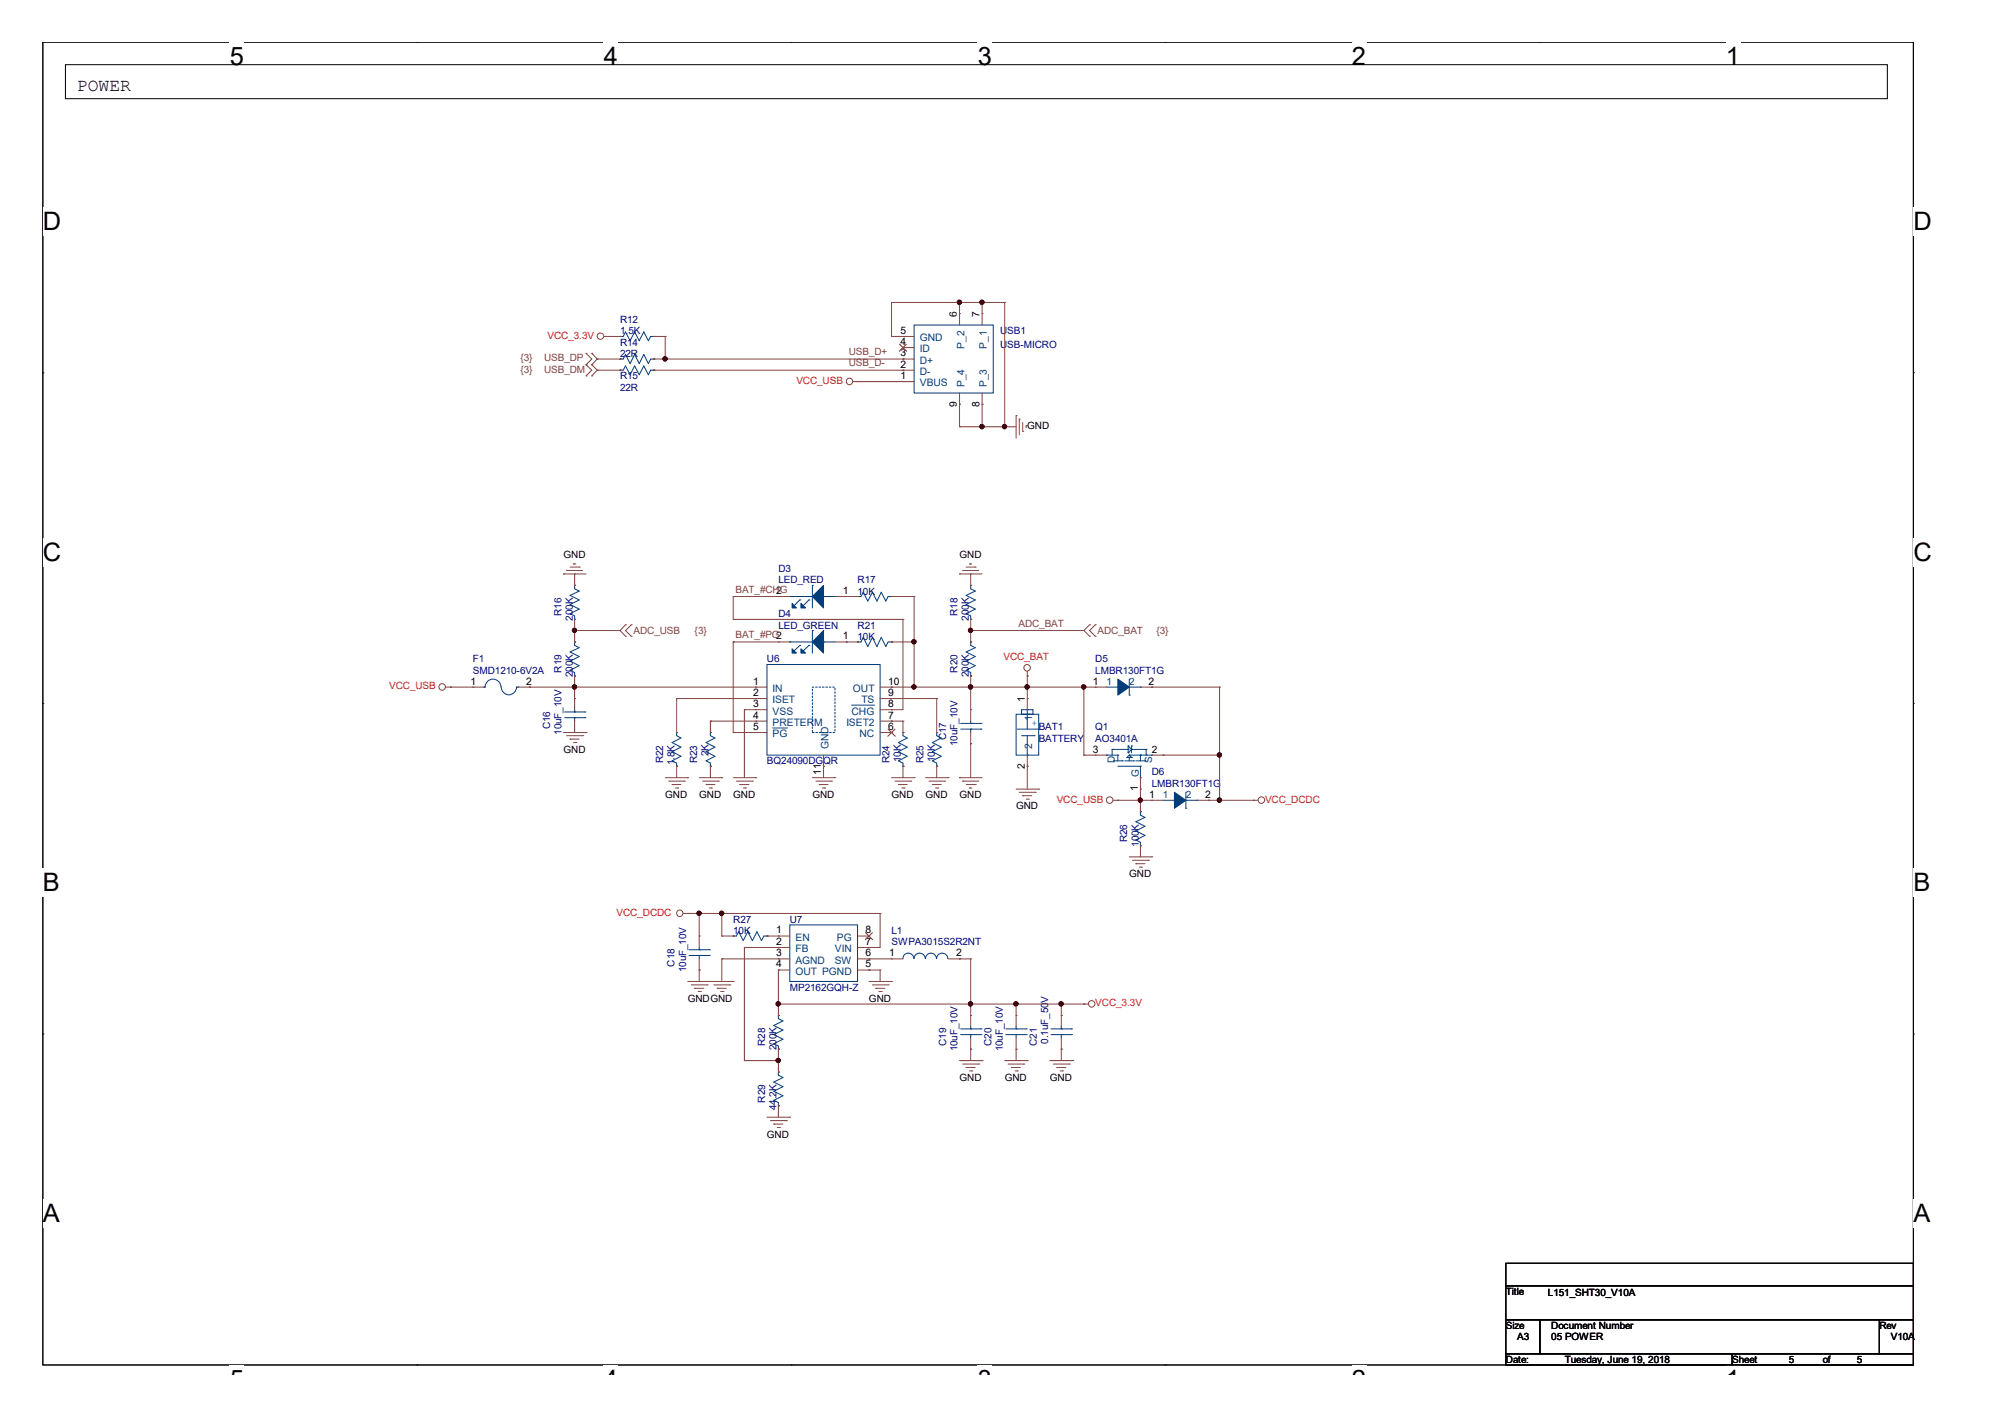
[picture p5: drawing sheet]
<svg xmlns="http://www.w3.org/2000/svg" width="297mm" height="210mm" viewBox="0 0 297 210" stroke-linecap="round" stroke-linejoin="round" font-family="sans-serif">
<path d="M6.3 6.2h277.2v196h-277.2z" fill="none" stroke="#000" stroke-width=".15"/>
<g fill="#fff">
<path d="M34 6.2h2.2v4.3h-2.2z"/>
<path d="M34 202.2h2.2v1.4h-2.2z"/>
</g>
<path d="M61.8 6.2h.1M61.8 202.2h.1" fill="none" stroke="#000" stroke-width=".15"/>
<g fill="#fff">
<path d="M89.5 6.2h2.1v4.3h-2.1z"/>
<path d="M89.5 202.2h2.1v1.4h-2.1z"/>
</g>
<path d="M117.2 6.2h.1M117.2 202.2h.1" fill="none" stroke="#000" stroke-width=".15"/>
<g fill="#fff">
<path d="M144.9 6.2h2.1v4.3h-2.1z"/>
<path d="M144.9 202.2h2.1v1.4h-2.1z"/>
</g>
<path d="M172.6 6.2h.1M172.6 202.2h.1" fill="none" stroke="#000" stroke-width=".15"/>
<g fill="#fff">
<path d="M200.3 6.2h2.1v4.3h-2.1z"/>
<path d="M200.3 202.2h2.1v1.4h-2.1z"/>
</g>
<path d="M228 6.2h.1M228 202.2h.1" fill="none" stroke="#000" stroke-width=".15"/>
<g fill="#fff">
<path d="M255.7 6.2h2.1v4.3h-2.1z"/>
<path d="M255.7 202.2h2.1v1.4h-2.1z"/>
<path d="M6.3 30.7h2.8v4.2h-2.8z"/>
<path d="M283.5 30.7h2.7v4.2h-2.7z"/>
<path d="M6.3 79.7h2.8v4.2h-2.8z"/>
<path d="M283.5 79.7h2.7v4.2h-2.7z"/>
</g>
<path d="M6.3 55.2h.1M283.5 55.2h.1" fill="none" stroke="#000" stroke-width=".15"/>
<g fill="#fff">
<path d="M6.3 128.7h2.6v4.2h-2.6z"/>
<path d="M283.5 128.7h2.5v4.2h-2.5z"/>
</g>
<path d="M6.3 104.2h.1M283.5 104.2h.1" fill="none" stroke="#000" stroke-width=".15"/>
<g fill="#fff">
<path d="M6.3 177.6h2.6v4.3h-2.6z"/>
<path d="M283.5 177.6h2.5v4.3h-2.5z"/>
</g>
<path d="M9.7 9.6h269.9v5h-269.9zM6.3 153.2h.1M283.5 153.2h.1M223.1 187.1h60.4v3.4h-60.4zM223.1 190.5h60.4v5h-60.4zM223.1 195.5h5v5h-5zM228.1 195.5h50.3v5h-50.3zM278.4 195.5h5.1v5h-5.1zM223.1 200.5h33.5v1.7h-33.5zM256.6 200.5h26.9v1.7h-26.9z" fill="none" stroke="#000" stroke-width=".15"/>
<g fill="none" stroke="#804040" stroke-width=".15">
<path d="M86.8 52.3h.1M86.8 54h.1M86.8 55.7h.1M86.8 52.3l.9 .9-.9 .8M86.8 54l.9 .8-.9 .9M87.7 54h.1M87.7 52.3h.1M87.7 55.7h.1M87.7 52.3l.8 .9M87.7 54l.8 .8M88.5 53.2h.1M88.5 54.8h.1"/>
<path d="M88.5 53.2l-.8 .8M88.5 54.8l-.8 .9M88.5 54.8h3.4M88.5 53.2h3.4M89.5 49.8h2.4M90.2 49.8h.1M91.9 54.8h.1M91.9 49.8h.1M91.9 53.2h.1M96.9 54.8h.1M96.9 49.8h.1M96.9 53.2h.1"/>
<path d="M96.9 49.8h1.7M96.9 54.8h38.5M96.9 53.2h38.5M98.6 49.8h.1M98.6 49.8v3.4M126.4 56.5h9M127 56.5h.1M132.1 49.8h.1M132.1 49.8h3.3M133.8 56.5h.1M133.8 54.8h.1M133.8 53.2h.1"/>
<path d="M133.8 51.5h.1M133.8 49.8h.1M133.8 51.5h1.6M142.2 46.5h.1M142.2 59.9h.1M142.2 44.8h.1M142.2 44.8v3.3M142.2 58.2v5M145.5 46.5h.1M145.5 59.9h.1M145.5 44.8h.1M145.5 44.8v3.3"/>
<path d="M145.5 58.2v5M148.8 44.8h.1M148.8 44.8h-16.7v5M148.8 44.8v18.4M142.2 63.2h.1M142.2 63.2h8.3M145.5 63.2h.1M148.8 63.2h.1M150.5 61.6h.1M150.5 61.6v3.3M151 62.1h.1M151 62.1v2.3"/>
<path d="M151.5 63.9h.1M151.5 62.6v1.3M152 63h.1M152 63v.4M83.5 85h.1M83.5 85h3.3M83.9 84.5h.1M83.9 84.5h2.4M84.5 84h1.3M85 83.5h.1M85 83.5h.3M85.1 86.7h.1"/>
<path d="M85.1 91.8h.1M85.1 95.1h.1M85.1 93.4h.1M85.1 85h.1M85.1 85v1.7M85.1 91.8v3.3M85.1 93.4h6.8M85.8 84h.1M91.9 93.4l.8 .8M92.7 92.6h.1M92.7 94.2h.1M92.7 92.6l-.8 .8"/>
<path d="M93.5 94.2h.1M93.5 92.6h.1M93.5 92.6l-.8 .8 .8 .8M108.6 88.4h.1M108.6 91.8h.1M108.6 95.1h.1M108.6 95.1h8.4M108.6 88.4h8.4M108.6 88.4v3.4M108.6 95.1v13.4M108.6 91.8h25.2M115.3 95.1h.1"/>
<path d="M115.3 88.4h.1M123.7 95.1h3.3M123.7 88.4h3.3M125.4 95.1h.1M125.4 88.4h.1M127 95.1h.1M127 88.4h.1M132.1 95.1h.1M132.1 88.4h.1M132.1 95.1h3.3M132.1 88.4h3.3M133.8 91.8h.1"/>
<path d="M133.8 91.8v13.3h-3.4M135.4 88.4h.1M135.4 95.1h.1M135.4 88.4v13.4M142.2 85h.1M142.2 85h3.3M142.6 84.5h.1M142.6 84.5h2.4M143.1 84h1.4M143.6 83.5h.1M143.6 83.5h.4M143.8 95.1h.1"/>
<path d="M143.8 86.7h.1M143.8 91.8h.1M143.8 93.4h.1M143.8 85h.1M143.8 85v1.7M143.8 91.8v3.3M143.8 93.4h16.8M144.5 84h.1M152.2 99.5v5.6M160.6 93.4l.8 .8M161.4 92.6h.1M161.4 94.2h.1"/>
<path d="M161.4 92.6l-.8 .8M162.3 94.2h.1M162.3 92.6h.1M162.3 92.6l-.9 .8 .9 .8M66 101.8h5.7M66.7 101.8h.1M70.1 101.8h.1M76.8 101.8h36.8M78.4 101.8h.1M83.5 108.5h3.3M83.9 109h2.4M84.5 109.5h.1"/>
<path d="M84.5 109.5h1.3M85 110h.3M85.1 103.5h.1M85.1 108.5h.1M85.1 100.1h.1M85.1 101.8h.1M85.1 100.1v5M85.1 106.8v1.7M85.3 110h.1M86.3 109h.1M86.8 108.5h.1M98.6 115.2h3.3"/>
<path d="M99.1 115.7h2.3M99.6 116.2h.1M99.6 116.2h1.3M100.1 116.7h.3M100.2 108.5h.1M100.2 113.5h.1M100.2 103.5h.1M100.2 103.5h13.4M100.2 103.5v5M100.2 113.5v1.7M100.4 116.7h.1M101.4 115.7h.1"/>
<path d="M101.9 115.2h.1M103.6 115.2h3.3M104.1 115.7h2.3M104.6 116.2h.1M104.6 116.2h1.3M105.1 116.7h.3M105.2 108.5h.1M105.2 113.5h.1M105.2 106.8h.1M105.2 106.8h8.4M105.2 106.8v1.7M105.2 113.5v1.7"/>
<path d="M105.4 116.7h.1M106.4 115.7h.1M106.9 115.2h.1M108.6 108.5h.1M108.6 108.5h5M108.6 115.2h3.4M109.1 115.7h2.4M109.6 116.2h.1M109.6 116.2h1.4M110.1 116.7h.3M110.3 105.1h.1M110.3 105.1h3.3"/>
<path d="M110.3 105.1v10.1M110.4 116.7h.1M111.5 115.7h.1M112 115.2h.1M112 101.8h.1M112 103.5h.1M112 105.1h.1M112 106.8h.1M112 108.5h.1M120.4 115.2h3.3M120.9 115.7h2.3M121.4 116.2h.1"/>
<path d="M121.4 116.2h1.3M121.8 116.7h.4M122 113.5h.1M122 111.9v3.3M122.2 116.7h.1M123.2 115.7h.1M123.7 115.2h.1M130.4 108.5h1.7M130.4 101.8h33.5M130.4 103.5h8.4M130.4 106.8h3.4M132.1 108.5h.1"/>
<path d="M132.1 106.8h.1M132.1 105.1h.1M132.1 103.5h.1M132.1 101.8h.1M132.1 115.2h3.3M132.6 115.7h2.3M133.1 116.2h.1M133.1 116.2h1.3M133.6 116.7h.3M133.8 108.5h.1M133.8 113.5h.1M133.8 106.8h.1"/>
<path d="M133.8 106.8v1.7M133.8 113.5v1.7M133.9 116.7h.1M134.9 115.7h.1M135.4 115.2h.1M135.4 101.8h.1M137.1 115.2h3.4M137.6 115.7h2.4M138.1 116.2h.1M138.1 116.2h1.3M138.6 116.7h.3M138.8 108.5h.1"/>
<path d="M138.8 113.5h.1M138.8 103.5h.1M138.8 103.5v5M138.8 113.5v1.7M138.9 116.7h.1M140 115.7h.1M140.5 115.2h.1M142.2 115.2h.1M142.2 115.2h3.3M142.6 115.7h.1M142.6 115.7h2.4M143.1 116.2h1.4"/>
<path d="M143.6 116.7h.1M143.6 116.7h.4M143.8 105.1h.1M143.8 110.2h.1M143.8 100.1h.1M143.8 101.8h.1M143.8 100.1v6.7M143.8 108.5v6.7M144.5 116.2h.1M150.5 116.9h3.4M151 117.4h2.4M151.5 117.9h.1"/>
<path d="M151.5 117.9h1.4M152 118.4h.4M152.2 100.1h.1M152.2 103.5h.1M152.2 113.5h.1M152.2 101.8h.1M152.2 111.9v5M152.4 118.4h.1M153.4 117.4h.1M153.9 116.9h.1M160.6 101.8h.1M160.6 111.9h.1"/>
<path d="M160.6 111.9h3.3M160.6 101.8v10.1M162.3 101.8h.1M162.3 111.9h.1M164.9 118.5h7.4M165.6 118.5h.1M169 116.9h.1M169 118.5h.1M169 101.8h11.7M169 115.2v5M170.6 101.8h.1M170.6 118.5h.1"/>
<path d="M170.6 111.9h10.1M172.3 111.9h.1M177.3 118.5h9.1M179 118.5h.1M180.7 101.8h.1M180.7 111.9h.1M180.7 118.5h.1M180.7 101.8v16.7M185.7 118.5h.1M101.2 135.3h29.2M101.9 135.3h.1M103.6 138.7h.1"/>
<path d="M103.6 135.3h.1M103.6 135.3v5M106.9 135.3h.1M106.9 138.7h.1M106.9 138.7h1.7M106.9 135.3v3.4M108.6 138.7h.1M113.6 138.7h.1M113.6 138.7h3.4M115.3 138.7h.1M127 138.7h1.7M128.7 138.7h.1"/>
<path d="M130.4 135.3h.1M130.4 135.3v5h-3.4M167.3 126.9h3.3M167.8 127.4h2.3M168.3 127.9h.1M168.3 127.9h1.3M168.8 128.5h.3M169 120.2h.1M169 125.3h.1M169 125.3v1.6M169.1 128.5h.1M170.1 127.4h.1"/>
<path d="M170.6 126.9h.1M101.9 145.4h6.7M102.4 145.9h2.4M102.9 146.4h.1M102.9 146.4h1.4M103.4 146.9h.4M103.6 143.7h.1M103.6 142v3.4M103.8 146.9h.1M104.8 145.9h.1M105.2 145.4h.1M105.7 145.9h2.4"/>
<path d="M106.3 146.4h.1M106.3 146.4h1.3M106.8 146.9h.3M106.9 142h.1M106.9 142h10.1M106.9 142v3.4M107.1 146.9h.1M108.1 145.9h.1M108.6 145.4h.1M110.3 140.3h.1M110.3 157.1h.1M110.3 157.1h5"/>
<path d="M110.3 140.3h6.7M110.3 140.3v16.8M115.3 150.4h.1M115.3 155.4h.1M115.3 140.3h.1M115.3 142h.1M115.3 143.7h.1M115.3 158.8h.1M115.3 148.7h.1M115.3 157.1h.1M115.3 148.7h45.9M115.3 143.7h1.7"/>
<path d="M115.3 143.7v6.7M115.3 155.4v3.4M127 142h6.8M127 143.7h3.4M128.7 143.7h.1M128.7 142h.1M128.7 140.3h.1M128.7 145.4h3.4M129.2 145.9h2.4M129.8 146.4h.1M129.8 146.4h1.3M130.2 146.9h.4"/>
<path d="M130.4 143.7h.1M130.4 143.7v1.7M130.6 146.9h.1M131.6 145.9h.1M132.1 145.4h.1M132.1 142h.1M140.5 142h3.3M142.2 142h.1M142.2 157.1h3.3M142.6 157.6h2.4M143.1 158.1h.1M143.1 158.1h1.4"/>
<path d="M143.6 158.6h.4M143.8 150.4h.1M143.8 155.4h.1M143.8 142h.1M143.8 148.7h.1M143.8 142v10.1M143.8 153.8v3.3M144 158.6h.1M145 157.6h.1M145.5 157.1h.1M148.8 157.1h3.4M149.4 157.6h2.3"/>
<path d="M149.9 158.1h.1M149.9 158.1h1.3M150.4 158.6h.3M150.5 150.4h.1M150.5 155.4h.1M150.5 148.7h.1M150.5 148.7v3.4M150.5 153.8v3.3M150.7 158.6h.1M151.7 157.6h.1M152.2 157.1h.1M155.5 157.1h3.4"/>
<path d="M156 157.6h2.4M156.5 158.1h.1M156.5 158.1h1.4M157.1 158.6h.3M157.2 150.4h.1M157.2 155.4h.1M157.2 148.7v3.4M157.2 153.8v3.3M157.4 158.6h.1M158.4 157.6h.1M158.9 157.1h.1M160.6 148.7h.1"/>
<path d="M113.6 165.5h3.4M114.1 166h2.4M114.6 166.5h.1M114.6 166.5h1.4M115.1 167h.4M115.3 163.8h.1M115.3 163.8v1.7M115.5 167h.1M116.5 166h.1M117 165.5h.1"/>
<circle cx="89" cy="49.8" r=".48"/>
<circle cx="125.8" cy="56.5" r=".48"/>
<circle cx="152.2" cy="98.9" r=".49"/>
<circle cx="65.5" cy="101.8" r=".49"/>
<circle cx="164.4" cy="118.5" r=".49"/>
<circle cx="186.9" cy="118.5" r=".49"/>
<circle cx="100.7" cy="135.3" r=".48"/>
<circle cx="161.7" cy="148.7" r=".49"/>
</g>
<g fill="none" stroke="#003c77" stroke-width=".15">
<path d="M91.9 54.8h.1M91.9 49.8h.1M91.9 53.2h.1M91.9 54.8h.4l.4-.6 .6 1.3 .7-1.3 .7 1.3 .7-1.3 .7 1.3 .3-.7h.5M91.9 49.8h.4l.4-.6 .6 1.3 .7-1.3 .7 1.3 .7-1.3 .7 1.3 .3-.7h.5M91.9 53.2h.4l.4-.7 .6 1.4 .7-1.4 .7 1.4 .7-1.4 .7 1.4 .3-.7h.5M96.9 54.8h.1M96.9 49.8h.1M96.9 53.2h.1M135.4 48.1h11.8v10.1h-11.8zM85.1 86.7h.1M85.1 91.8h.1"/>
<path d="M85.1 95.1h.1M85.1 86.7v.5l.7 .4-1.3 .6 1.3 .7-1.3 .6 1.3 .7-1.3 .7 .6 .3v.6M85.1 95.1v.5l.7 .3-1.3 .7 1.3 .7-1.3 .6 1.3 .7-1.3 .7 .6 .3v.5M113.6 98.4h16.8v13.5h-16.8zM117 95.1h.1M117 88.4h.1M117 95.1h3.4M117 88.4h3.4M118.5 95.6h.1M118.5 88.9h.1M118.5 95.6l-.9 .8M118.5 88.9l-.9 .8"/>
<path d="M119.8 95.6h.1M119.8 88.9h.1M119.8 95.6l-.8 .8M119.8 88.9l-.8 .8M120.4 93.4h.1M120.4 86.7h.1M120.4 86.7v3.4M120.4 93.4v3.3M122 95.1h.1M122 88.4h.1M122 95.1h1.7M122 88.4h1.7"/>
<path d="M127 95.1h.1M127 88.4h.1M127 95.1h.6l.3-.7 .7 1.4 .6-1.4 .7 1.4 .7-1.4 .6 1.4 .4-.7h.5M127 88.4h.6l.3-.7 .7 1.3 .6-1.3 .7 1.3 .7-1.3 .6 1.3 .4-.6h.5M132.1 95.1h.1M132.1 88.4h.1M143.8 95.1h.1M143.8 86.7h.1M143.8 91.8h.1M143.8 86.7v.5l.7 .4-1.4 .6 1.4 .7-1.4 .6 1.4 .7-1.4 .7 .7 .3v.6M143.8 95.1v.5l.7 .3-1.4 .7 1.4 .7-1.4 .6 1.4 .7-1.4 .7 .7 .3v.5M71.7 101.8h.1"/>
<path d="M71.7 101.8h.2M71.9 101.7a1.16 1.16 0 0 1 1.1-1.1 1.16 1.16 0 0 1 1.2 1.1M74.3 101.7a1.14 1.14 0 0 0 1.1 1.2 1.14 1.14 0 0 0 1.1-1.2M76.6 101.8h.2M76.8 101.8h.1M83.7 106.3h3M83.7 105.5h3M85.1 105.5h.1M85.1 106.3h.1M85.1 100.1h.1M85.1 105.1v.4M85.1 106.3v.5"/>
<path d="M86.7 106.3h.1M86.7 105.5h.1M100.2 108.5h.1M100.2 113.5h.1M100.2 108.5v.5l.7 .3-1.3 .7 1.3 .7-1.3 .7 1.3 .6-1.3 .7 .6 .3v.5M105.2 108.5h.1M105.2 113.5h.1M105.2 108.5v.5l.7 .3-1.3 .7 1.3 .7-1.3 .7 1.3 .6-1.3 .7 .6 .3v.5M133.8 108.5h.1M133.8 113.5h.1M133.8 108.5v.5l.6 .3-1.3 .7 1.3 .7-1.3 .7 1.3 .6-1.3 .7 .7 .3v.5M138.8 108.5h.1"/>
<path d="M138.8 113.5h.1M138.8 108.5v.5l.6 .3-1.3 .7 1.3 .7-1.3 .7 1.3 .6-1.3 .7 .7 .3v.5M142.3 108h3M142.3 107.2h3M143.8 107.2h.1M143.8 108h.1M143.8 100.1h.1M143.8 106.8v.4M143.8 108v.5M145.3 108h.1M145.3 107.2h.1M150.5 105.8h3.4v6.1h-3.4z"/>
<path d="M150.7 108h3.2M151.3 105.1h1.7v.7h-1.7zM151.3 109h1.9M152.2 111.9h.1M152.2 105.1h.1M152.2 105.1v2.9M152.2 109v2.9M153.2 109h.1M153.9 108h.1M163.9 111.9h.1M163.9 101.8h1.7M163.9 111.9h1.7"/>
<path d="M164.8 111h.1M164.8 111v.9M164.8 111h2.3M164.9 112.7h1.4M165.6 101.8h.1M165.6 111.9h.1M165.6 113.5h3.4M165.6 111.9v.8M166.3 112.7h.1M166.6 112.7h1.3M167 112.2h.1M167 112.2h.6"/>
<path d="M167.1 111h.1M167.1 110.5h.1M167.1 111.5h.1M167.1 110.5v1M167.1 110.5l.5 .5M167.3 103h.1M167.3 112.2h.1M167.3 111.9h.1M167.3 101.8h1.7M167.3 100.6v2.4M167.3 112.2v.5M167.3 111.9l.3 .3"/>
<path d="M167.3 111.9l-.3 .3M167.3 111.9h3.3M167.6 112.2h.1M167.6 111h.1M167.6 110.5h.1M167.6 111h2.2M167.6 111l-.5 .5M167.6 110.5v1M167.9 112.7h.1M168.3 112.7h1.3M169 101.8h.1M169 113.5h.1"/>
<path d="M169 111.9h.1M169 115.2h.1M169 111.9v.8M169 113.5v1.7M169.6 112.7h.1M169.8 111h.1M169.8 111.9h.1M169.8 111v.9M170.6 111.9h.1M172.3 118.5h1.7M174 118.5h.1M175.7 119.7h.1"/>
<path d="M175.7 117.4v2.3M175.7 118.5h1.6M177.3 118.5h.1M108.6 138.7h.1M108.6 138.7h.5l.3-.7 .7 1.3 .7-1.3 .7 1.3 .6-1.3 .7 1.3 .4-.6h.4M113.6 138.7h.1M117 137h10v8.4h-10zM169 120.2h.1M169 125.3h.1M169 120.2v.5l.6 .4-1.3 .6 1.3 .7-1.3 .7 1.3 .7-1.3 .6 .7 .4v.5M102.1 141.5h3M102.1 140.7h3"/>
<path d="M103.6 140.7h.1M103.6 141.5h.1M103.6 140.3v.4M103.6 141.5v.5M105.1 141.5h.1M105.1 140.7h.1M115.3 150.4h.1M115.3 155.4h.1M115.3 158.8h.1M115.3 150.4v.5l.7 .3-1.4 .7 1.4 .7-1.4 .7 1.4 .6-1.4 .7 .7 .4v.4M115.3 158.8v.5l.7 .3-1.4 .7 1.4 .7-1.4 .6 1.4 .7-1.4 .7 .7 .3v.5M133.8 142a.8 .8 0 0 1 .8-.8 .8 .8 0 0 1 .8 .8"/>
<path d="M135.4 142a.83 .83 0 0 1 .8-.8 .83 .83 0 0 1 .9 .8M137.1 142a.8 .8 0 0 1 .8-.8 .8 .8 0 0 1 .8 .8M138.8 142a.83 .83 0 0 1 .8-.8 .83 .83 0 0 1 .8 .8M142.3 153.3h3M142.3 152.4h3M143.8 152.4h.1M143.8 153.3h.1M143.8 152.1v.3M143.8 153.3v.5M145.3 153.3h.1M145.3 152.4h.1M149 153.3h3"/>
<path d="M149 152.4h3M150.5 152.4h.1M150.5 153.3h.1M150.5 152.1v.3M150.5 153.3v.5M152 153.3h.1M152 152.4h.1M155.7 153.3h3M155.7 152.4h3M157.2 152.4h.1M157.2 153.3h.1M157.2 152.1v.3"/>
<path d="M157.2 153.3v.5M158.7 153.3h.1M158.7 152.4h.1M115.3 163.8h.1"/>
</g>
<g fill="#003c77" stroke="#003c77" stroke-width=".15">
<path d="M165.6 100.6l1.7 1.2-1.7 1.2z" fill-rule="evenodd"/>
<path d="M122 93.4v3.3l-1.6-1.6z" fill-rule="evenodd"/>
<path d="M118.7 96.1l.6 .6h-.6z" fill-rule="evenodd"/>
<path d="M117.3 96.1l.7 .6h-.7z" fill-rule="evenodd"/>
<path d="M122 86.7v3.4l-1.6-1.7z" fill-rule="evenodd"/>
<path d="M118.7 89.4l.6 .7h-.6z" fill-rule="evenodd"/>
<path d="M117.3 89.4l.7 .7h-.7z" fill-rule="evenodd"/>
<path d="M174 117.4l1.7 1.1-1.7 1.2z" fill-rule="evenodd"/>
</g>
<path d="M133.3 51l1 1M134.3 51l-1.1 1M131.6 108l1 1.1M132.6 108l-1.1 1.1M128.2 138.1l1.1 1.1M129.2 138.1l-1 1.1" fill="none" stroke="#804000" stroke-width=".15"/>
<path d="M120.4 101.8h3.3v6.7h-3.3z" fill="none" stroke="#003c77" stroke-width=".15" stroke-dasharray=".3 .3"/>
<path d="M114.5 107.8h2.2M126.2 104.5h3.3" fill="none" stroke="#004080" stroke-width=".15"/>
<g fill="#400000" stroke="#400000" stroke-width=".15">
<circle cx="135.4" cy="95.1" r=".32"/>
<circle cx="85.1" cy="93.4" r=".32"/>
<circle cx="143.8" cy="93.4" r=".32"/>
<circle cx="135.4" cy="101.8" r=".32"/>
<circle cx="85.1" cy="101.8" r=".32"/>
<circle cx="152.2" cy="101.8" r=".32"/>
<circle cx="143.8" cy="101.8" r=".32"/>
<circle cx="160.5" cy="101.8" r=".32"/>
<circle cx="180.7" cy="111.8" r=".32"/>
<circle cx="168.9" cy="118.5" r=".32"/>
<circle cx="180.7" cy="118.5" r=".32"/>
<circle cx="145.5" cy="44.8" r=".32"/>
<circle cx="142.1" cy="44.8" r=".32"/>
<circle cx="148.8" cy="63.2" r=".32"/>
<circle cx="98.5" cy="53.2" r=".32"/>
<circle cx="145.5" cy="63.2" r=".32"/>
<circle cx="103.6" cy="135.3" r=".32"/>
<circle cx="106.9" cy="135.3" r=".32"/>
<circle cx="115.3" cy="148.7" r=".32"/>
<circle cx="150.5" cy="148.7" r=".32"/>
<circle cx="143.8" cy="148.7" r=".32"/>
<circle cx="157.2" cy="148.7" r=".32"/>
<circle cx="115.3" cy="157.1" r=".32"/>
</g>
<g font-size="3.8">
<text x="34" y="9.6">5</text>
<text x="89.5" y="9.6">4</text>
<text x="144.9" y="9.6">3</text>
<text x="200.3" y="9.6">2</text>
<text x="255.7" y="9.6">1</text>
<text x="6.3" y="34.1">D</text>
<text x="283.5" y="34.1">D</text>
<text x="6.3" y="83.1">C</text>
<text x="283.5" y="83.1">C</text>
<text x="6.3" y="132.1">B</text>
<text x="283.5" y="132.1">B</text>
<text x="6.3" y="181">A</text>
<text x="283.5" y="181">A</text>
<text x="34" y="205.6">5</text>
<text x="89.5" y="205.6">4</text>
<text x="144.9" y="205.6">3</text>
<text x="200.3" y="205.6">2</text>
<text x="255.7" y="205.6">1</text>
</g>
<text font-size="2.7" x="11.4" y="13.4">POWER</text>
<g font-size="1.5" fill="#000080">
<text x="91.9" y="47.8">R12</text>
<text x="91.9" y="49.5">1.5K</text>
<text x="91.9" y="51.2">R14</text>
<text x="91.9" y="52.8">22R</text>
<text x="148.2" y="49.5">USB1</text>
<text x="148.2" y="51.5">USB-MICRO</text>
<text x="91.9" y="56.2">R15</text>
<text x="91.9" y="57.9">22R</text>
<text x="115.3" y="84.7">D3</text>
<text x="115.3" y="86.4">LED_RED</text>
<text x="127" y="86.4">R17</text>
<text x="127" y="88.1">10K</text>
<text x="83.2" y="91.2" transform="rotate(-90 83.2 91.2)">R16</text>
<text x="84.9" y="91.9" transform="rotate(-90 84.9 91.9)">200K</text>
<text x="115.3" y="91.4">D4</text>
<text x="115.3" y="93.1">LED_GREEN</text>
<text x="127" y="93.1">R21</text>
<text x="127" y="94.8">10K</text>
<text x="141.9" y="91.2" transform="rotate(-90 141.9 91.2)">R18</text>
<text x="143.6" y="91.9" transform="rotate(-90 143.6 91.9)">200K</text>
<text x="70.1" y="98.1">F1</text>
<text x="70.1" y="99.8">SMD1210-6V2A</text>
<text x="83.2" y="99.6" transform="rotate(-90 83.2 99.6)">R19</text>
<text x="84.9" y="100.3" transform="rotate(-90 84.9 100.3)">200K</text>
<text x="113.6" y="98.1">U6</text>
<text x="141.9" y="99.6" transform="rotate(-90 141.9 99.6)">R20</text>
<text x="143.6" y="100.3" transform="rotate(-90 143.6 100.3)">200K</text>
<text x="162.3" y="98.1">D5</text>
<text x="162.3" y="99.8">LMBR130FT1G</text>
<text x="81.5" y="108" transform="rotate(-90 81.5 108)">C16</text>
<text x="83.2" y="108.9" transform="rotate(-90 83.2 108.9)">10uF_10V</text>
<text x="98.3" y="113" transform="rotate(-90 98.3 113)">R22</text>
<text x="99.9" y="113.3" transform="rotate(-90 99.9 113.3)">1.8K</text>
<text x="103.3" y="113" transform="rotate(-90 103.3 113)">R23</text>
<text x="105" y="112" transform="rotate(-90 105 112)">2K</text>
<text x="113.6" y="113.2">BQ24090DGQR</text>
<text x="131.8" y="113" transform="rotate(-90 131.8 113)">R24</text>
<text x="133.5" y="112.9" transform="rotate(-90 133.5 112.9)">10K</text>
<text x="136.8" y="113" transform="rotate(-90 136.8 113)">R25</text>
<text x="138.5" y="112.9" transform="rotate(-90 138.5 112.9)">10K</text>
<text x="140.2" y="109.7" transform="rotate(-90 140.2 109.7)">C17</text>
<text x="141.9" y="110.5" transform="rotate(-90 141.9 110.5)">10uF_10V</text>
<text x="153.9" y="108.2">BAT1</text>
<text x="153.9" y="109.9">BATTERY</text>
<text x="162.3" y="108.2">Q1</text>
<text x="162.3" y="109.9">AO3401A</text>
<text x="170.6" y="114.9">D6</text>
<text x="170.6" y="116.6">LMBR130FT1G</text>
<text x="167" y="124.8" transform="rotate(-90 167 124.8)">R26</text>
<text x="168.7" y="125.4" transform="rotate(-90 168.7 125.4)">100K</text>
<text x="108.6" y="136.7">R27</text>
<text x="117" y="136.7">U7</text>
<text x="99.9" y="143.2" transform="rotate(-90 99.9 143.2)">C18</text>
<text x="108.6" y="138.4">10K</text>
<text x="132.1" y="138.4">L1</text>
<text x="132.1" y="140">SWPA3015S2R2NT</text>
<text x="101.6" y="144" transform="rotate(-90 101.6 144)">10uF_10V</text>
<text x="117" y="146.7">MP2162GQH-Z</text>
<text x="113.4" y="155" transform="rotate(-90 113.4 155)">R28</text>
<text x="115" y="155.6" transform="rotate(-90 115 155.6)">200K</text>
<text x="140.2" y="155" transform="rotate(-90 140.2 155)">C19</text>
<text x="141.9" y="155.8" transform="rotate(-90 141.9 155.8)">10uF_10V</text>
<text x="146.9" y="155" transform="rotate(-90 146.9 155)">C20</text>
<text x="148.5" y="155.8" transform="rotate(-90 148.5 155.8)">10uF_10V</text>
<text x="153.6" y="155" transform="rotate(-90 153.6 155)">C21</text>
<text x="155.3" y="154.6" transform="rotate(-90 155.3 154.6)">0.1uF_50V</text>
<text x="113.4" y="163.3" transform="rotate(-90 113.4 163.3)">R29</text>
<text x="115" y="164.5" transform="rotate(-90 115 164.5)">44.2K</text>
</g>
<g font-size="1.5">
<text x="141.8" y="47" transform="rotate(-90 141.8 47)">6</text>
<text x="145.1" y="47" transform="rotate(-90 145.1 47)">7</text>
<text x="133.4" y="52.8">3</text>
<text x="133.4" y="51.1">4</text>
<text x="133.4" y="49.5">5</text>
<text x="133.4" y="56.1">1</text>
<text x="133.4" y="54.5">2</text>
<text x="141.8" y="60.3" transform="rotate(-90 141.8 60.3)">9</text>
<text x="145.1" y="60.3" transform="rotate(-90 145.1 60.3)">8</text>
<text x="152.2" y="63.6">GND</text>
<text x="83.5" y="82.7">GND</text>
<text x="142.2" y="82.7">GND</text>
<text x="115" y="88">2</text>
<text x="124.9" y="88">1</text>
<text x="124.9" y="94.7">1</text>
<text x="69.7" y="101.4">1</text>
<text x="77.9" y="101.4">2</text>
<text x="111.6" y="101.4">1</text>
<text x="131.6" y="101.4">10</text>
<text x="161.9" y="101.4">1</text>
<text x="170.1" y="101.4">2</text>
<text x="111.6" y="103.1">2</text>
<text x="111.6" y="104.7">3</text>
<text x="111.6" y="106.4">4</text>
<text x="131.6" y="106.4">7</text>
<text x="131.6" y="104.7">8</text>
<text x="131.6" y="103.1">9</text>
<text x="151.8" y="103.9" transform="rotate(-90 151.8 103.9)">1</text>
<text x="83.5" y="111.5">GND</text>
<text x="111.6" y="108.1">5</text>
<text x="131.6" y="108.1">6</text>
<text x="151.8" y="113.9" transform="rotate(-90 151.8 113.9)">2</text>
<text x="161.9" y="111.5">3</text>
<text x="170.6" y="111.5">2</text>
<text x="98.6" y="118.3">GND</text>
<text x="103.6" y="118.3">GND</text>
<text x="108.6" y="118.3">GND</text>
<text x="120.4" y="118.3">GND</text>
<text x="121.6" y="114.7" transform="rotate(-90 121.6 114.7)">11</text>
<text x="132.1" y="118.3">GND</text>
<text x="137.1" y="118.3">GND</text>
<text x="142.2" y="118.3">GND</text>
<text x="150.5" y="119.9">GND</text>
<text x="168.6" y="117.2" transform="rotate(-90 168.6 117.2)">1</text>
<text x="170.3" y="118.2">1</text>
<text x="178.5" y="118.2">2</text>
<text x="167.3" y="130">GND</text>
<text x="115" y="138.3">1</text>
<text x="115" y="140">2</text>
<text x="115" y="141.7">3</text>
<text x="115" y="143.3">4</text>
<text x="128.2" y="143.3">5</text>
<text x="128.2" y="141.7">6</text>
<text x="128.2" y="140">7</text>
<text x="128.2" y="138.3">8</text>
<text x="131.7" y="141.7">1</text>
<text x="141.6" y="141.7">2</text>
<text x="101.9" y="148.4">GNDGND</text>
<text x="128.7" y="148.4">GND</text>
<text x="142.2" y="160.2">GND</text>
<text x="148.8" y="160.2">GND</text>
<text x="155.5" y="160.2">GND</text>
<text x="113.6" y="168.5">GND</text>
<text x="223.1" y="191.8">Title</text>
<text x="229.3" y="192">L151_SHT30_V10A</text>
<text x="223.1" y="196.9">Size</text>
<text x="229.8" y="196.9">Document Number</text>
<text x="278.4" y="196.9">Rev</text>
<text x="223.1" y="201.9">Date:</text>
<text x="224.8" y="198.5">A3</text>
<text x="229.8" y="198.5">05 POWER</text>
<text x="231.8" y="201.9">Tuesday, June 19, 2018</text>
<text x="256.6" y="201.9">Sheet</text>
<text x="265" y="201.9">5</text>
<text x="270" y="201.9">of</text>
<text x="275.1" y="201.9">5</text>
<text x="280.1" y="198.5">V10A</text>
</g>
<g font-size="1.5" fill="#804040">
<text x="77.1" y="53.5">{3}</text>
<text x="80.6" y="53.5">USB_DP</text>
<text x="125.7" y="52.6">USB_D+</text>
<text x="77.1" y="55.2">{3}</text>
<text x="80.6" y="55.2">USB_DM</text>
<text x="125.7" y="54.3">USB_D-</text>
<text x="109" y="87.8">BAT_#CHG</text>
<text x="93.9" y="93.9">ADC_USB</text>
<text x="102.9" y="93.9">{3}</text>
<text x="109" y="94.5">BAT_#PG2</text>
<text x="150.9" y="92.9">ADC_BAT</text>
<text x="162.6" y="93.9">ADC_BAT</text>
<text x="171.3" y="93.9">{3}</text>
</g>
<g font-size="1.5" fill="#f00">
<text x="81.1" y="50.2">VCC_3.3V</text>
<text x="118" y="56.9">VCC_USB</text>
<text x="148.7" y="97.8">VCC_BAT</text>
<text x="57.7" y="102.1">VCC_USB</text>
<text x="156.5" y="118.9">VCC_USB</text>
<text x="187.4" y="118.9">VCC_DCDC</text>
<text x="91.4" y="135.7">VCC_DCDC</text>
<text x="162.3" y="149.1">VCC_3.3V</text>
</g>
<g font-size="1.5" fill="#004080">
<text x="136.3" y="53.9">D+</text>
<text x="136.3" y="52.2">ID</text>
<text x="136.3" y="50.6">GND</text>
<text x="142.9" y="51.7" transform="rotate(-90 142.9 51.7)">P_2</text>
<text x="146.2" y="51.7" transform="rotate(-90 146.2 51.7)">P_1</text>
<text x="136.3" y="57.2">VBUS</text>
<text x="136.3" y="55.6">D-</text>
<text x="142.9" y="57.4" transform="rotate(-90 142.9 57.4)">P_4</text>
<text x="146.2" y="57.4" transform="rotate(-90 146.2 57.4)">P_3</text>
<text x="163.9" y="101.5">1</text>
<text x="167.3" y="101.5">2</text>
<text x="114.5" y="102.5">IN</text>
<text x="114.5" y="104.2">ISET</text>
<text x="114.5" y="105.8">VSS</text>
<text x="114.5" y="107.5">PRETERM</text>
<text x="125.4" y="107.5">ISET2</text>
<text x="126.2" y="105.8">CHG</text>
<text x="126.4" y="102.5">OUT</text>
<text x="127.6" y="104.2">TS</text>
<text x="152.9" y="106.8" transform="rotate(-90 152.9 106.8)">1</text>
<text x="114.5" y="109.2">PG</text>
<text x="122.7" y="111" transform="rotate(-90 122.7 111)">GND</text>
<text x="127.3" y="109.2">NC</text>
<text x="152.9" y="111" transform="rotate(-90 152.9 111)">2</text>
<text x="165.1" y="113" transform="rotate(-90 165.1 113)">D</text>
<text x="170.7" y="113" transform="rotate(-90 170.7 113)">S</text>
<text x="168.7" y="115" transform="rotate(-90 168.7 115)">G</text>
<text x="172.3" y="118.3">1</text>
<text x="175.7" y="118.3">2</text>
<text x="117.9" y="139.4">EN</text>
<text x="117.9" y="141.1">FB</text>
<text x="117.9" y="142.8">AGND</text>
<text x="123.7" y="142.8">SW</text>
<text x="123.7" y="141.1">VIN</text>
<text x="124" y="139.4">PG</text>
<text x="117.9" y="144.4">OUT PGND</text>
</g>
<text font-size="1.5" fill="#003c77" x="152.9" y="107.5">+</text>
</svg>
